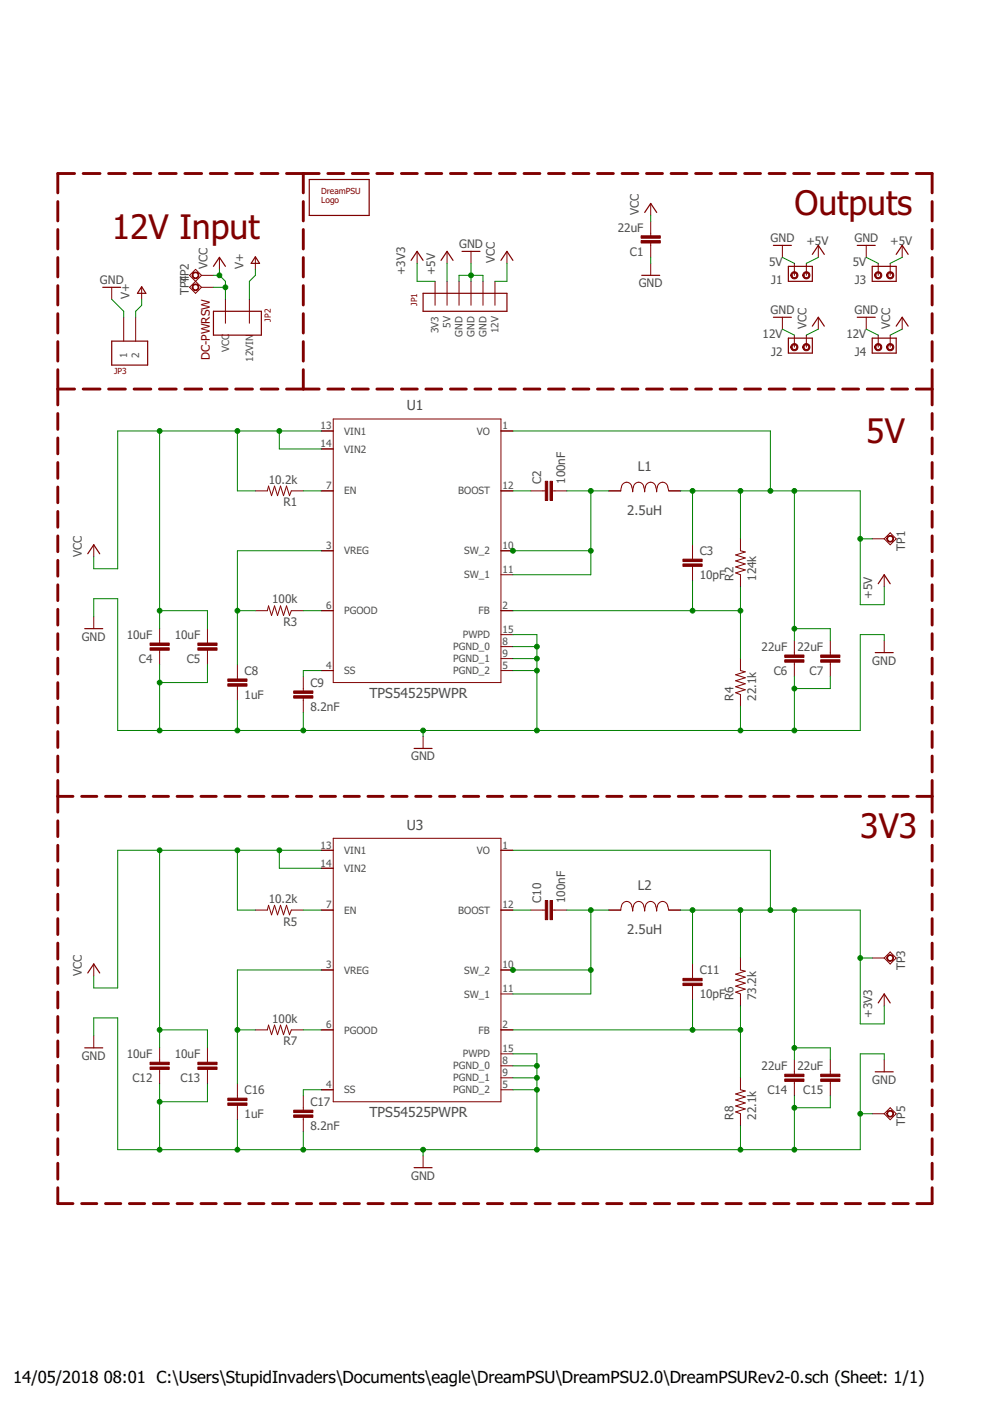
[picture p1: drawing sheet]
<svg xmlns="http://www.w3.org/2000/svg" width="210mm" height="297mm" viewBox="0 0 210 297" stroke-linecap="round" stroke-linejoin="round" font-family="sans-serif">
<g fill="none" stroke="#800000" stroke-width=".61">
<path d="M15.8 36.8h-3.5v4.1M17.6 36.8h3.6M23 36.8h3.6M28.4 36.8h3.6M33.8 36.8h3.6M39.2 36.8h3.6M44.6 36.8h3.6M50 36.8h3.5M55.4 36.8h3.5M60.7 36.8h7M64.3 36.8v4.1M69.5 36.8h3.4"/>
<path d="M74.7 36.8h3.4M79.9 36.8h3.4M85.1 36.8h3.4M90.3 36.8h3.4M95.5 36.8h3.4M100.7 36.8h3.4M105.9 36.8h3.4M111.1 36.8h3.4M116.3 36.8h3.4M121.5 36.8h3.4M126.7 36.8h3.3M131.9 36.8h3.4"/>
<path d="M137.1 36.8h3.4M142.3 36.8h3.3M147.5 36.8h3.4M152.7 36.8h3.3M157.9 36.8h3.3M163.1 36.8h3.4M168.3 36.8h3.3M173.5 36.8h3.3M178.7 36.8h3.3M183.9 36.8h3.3M189.1 36.8h3.3M194.3 36.8h3.3v4.1"/>
<path d="M12.3 42.7v4.1M12.3 48.7v4.1M12.3 54.6v4.1M64.3 42.7v4.1M64.3 48.7v4.1M64.3 54.6v4.1M197.6 42.7v4.1M197.6 48.7v4.1M197.6 54.6v4.1M12.3 60.6v4.1M12.3 66.5v4.1M12.3 72.4v4.2"/>
<path d="M12.3 78.4v7.5M64.3 60.6v4.1M64.3 66.5v4.1M64.3 72.4v4.2M64.3 78.4v4.1M197.6 60.6v4.1M197.6 66.5v4.1M197.6 72.4v4.2M197.6 78.4v7.5M12.3 87.7v3.3M12.3 92.9v3.3M12.3 98.1v3.3"/>
<path d="M12.3 82.5h3.5M17.6 82.5h3.6M23 82.5h3.6M28.4 82.5h3.6M33.8 82.5h3.6M39.2 82.5h3.6M44.6 82.5h3.6M50 82.5h3.5M55.4 82.5h3.5M60.7 82.5h7M69.5 82.5h3.4M74.7 82.5h3.4"/>
<path d="M79.9 82.5h3.4M85.1 82.5h3.4M90.3 82.5h3.4M95.5 82.5h3.4M100.7 82.5h3.4M105.9 82.5h3.4M111.1 82.5h3.4M116.3 82.5h3.4M121.5 82.5h3.4M126.7 82.5h3.3M131.9 82.5h3.4M137.1 82.5h3.4"/>
<path d="M142.3 82.5h3.3M147.5 82.5h3.4M152.7 82.5h3.3M157.9 82.5h3.3M163.1 82.5h3.4M168.3 82.5h3.3M173.5 82.5h3.3M178.7 82.5h3.3M183.9 82.5h3.3M189.1 82.5h3.3M194.3 82.5h3.3M197.6 87.7v3.3"/>
<path d="M197.6 92.9v3.3M197.6 98.1v3.3M12.3 103.3v3.3M12.3 108.4v3.4M12.3 113.6v3.4M12.3 118.8v3.4M197.6 103.3v3.3M197.6 108.4v3.4M197.6 113.6v3.4M197.6 118.8v3.4M12.3 124v3.3M12.3 129.2v3.3"/>
<path d="M12.3 134.4v3.3M12.3 139.6v3.3M197.6 124v3.3M197.6 129.2v3.3M197.6 134.4v3.3M197.6 139.6v3.3M12.3 144.7v3.4M12.3 149.9v3.4M12.3 155.1v3.4M197.6 144.7v3.4M197.6 149.9v3.4M197.6 155.1v3.4"/>
<path d="M12.3 160.3v3.4M12.3 165.5v6.7M12.3 174v3.4M12.3 179.2v3.4M12.3 168.8h3.2M17.3 168.8h3.2M22.4 168.8h3.2M27.4 168.8h3.3M32.5 168.8h3.2M37.5 168.8h3.3M42.6 168.8h3.2M47.7 168.8h3.2"/>
<path d="M52.7 168.8h3.3M57.8 168.8h3.2M62.8 168.8h3.3M67.9 168.8h3.2M73 168.8h3.2M78 168.8h3.3M83.1 168.8h3.2M88.1 168.8h3.3M93.2 168.8h3.2M98.3 168.8h3.2M103.3 168.8h3.3M108.4 168.8h3.2"/>
<path d="M113.5 168.8h3.2M118.5 168.8h3.2M123.6 168.8h3.2M128.6 168.8h3.2M133.7 168.8h3.2M138.7 168.8h3.3M143.8 168.8h3.2M148.9 168.8h3.2M153.9 168.8h3.3M159 168.8h3.2M164 168.8h3.3M169.1 168.8h3.2"/>
<path d="M174.2 168.8h3.2M179.2 168.8h3.3M184.3 168.8h3.2M189.3 168.8h3.3M194.4 168.8h3.2M197.6 160.3v3.4M197.6 165.5v6.7M197.6 174v3.4M197.6 179.2v3.4M12.3 184.4v3.3M12.3 189.6v3.3M12.3 194.8v3.3"/>
<path d="M12.3 200v3.3M197.6 184.4v3.3M197.6 189.6v3.3M197.6 194.8v3.3M197.6 200v3.3M12.3 205.1v3.4M12.3 210.3v3.4M12.3 215.5v3.4M197.6 205.1v3.4M197.6 210.3v3.4M197.6 215.5v3.4M12.3 220.7v3.4"/>
<path d="M12.3 225.9v3.4M12.3 231.1v3.3M12.3 236.3v3.3M197.6 220.7v3.4M197.6 225.9v3.4M197.6 231.1v3.3M197.6 236.3v3.3M12.3 251.8v3.4h3.2M12.3 241.4v3.4M12.3 246.6v3.4M17.3 255.2h3.2M22.4 255.2h3.2"/>
<path d="M27.4 255.2h3.3M32.5 255.2h3.2M37.5 255.2h3.3M42.6 255.2h3.2M47.7 255.2h3.2M52.7 255.2h3.3M57.8 255.2h3.2M62.8 255.2h3.3M67.9 255.2h3.2M73 255.2h3.2M78 255.2h3.3M83.1 255.2h3.2"/>
<path d="M88.1 255.2h3.3M93.2 255.2h3.2M98.3 255.2h3.2M103.3 255.2h3.3M108.4 255.2h3.2M113.5 255.2h3.2M118.5 255.2h3.2M123.6 255.2h3.2M128.6 255.2h3.2M133.7 255.2h3.2M138.7 255.2h3.3M143.8 255.2h3.2"/>
<path d="M148.9 255.2h3.2M153.9 255.2h3.3M159 255.2h3.2M164 255.2h3.3M169.1 255.2h3.2M174.2 255.2h3.2M179.2 255.2h3.3M184.3 255.2h3.2M189.3 255.2h3.3M197.6 241.4v3.4M197.6 246.6v3.4M197.6 251.8v3.4h-3.2"/>
</g>
<g fill="none" stroke="#800000" stroke-width=".21">
<path d="M41.5 59.6l-1.3 1.3 1.3 1.3 1.2-1.3M41.5 59.6l1.2 1.3M42.7 58.4l-1.2-1.3-1.3 1.3 1.3 1.2M42.7 58.4l-1.2 1.2M42.7 58.4h2.6M46.5 54.6v2.5M54.1 54.6v2.5M88.4 53.3v2.5M92.2 59.6v5.1M94.8 53.3v2.5M94.8 59.6v5.1M97.3 59.6v5.1"/>
<path d="M99.9 53.3v2.5M99.9 59.6v5.1M102.4 59.6v5.1M104.9 59.6v5.1M107.5 53.3v2.5M138 43.1v2.6M138 46.9v3.1M138 51.5v3.1M138 55.8v2.6M165.9 52v2.6M168.4 55.8v2.6M171 55.8v2.6"/>
<path d="M173.5 52v2.6M183.7 52v2.6M186.2 55.8v2.6M188.7 55.8v2.6M191.3 52v2.6M23.7 60.9v2.6M26.2 67.3v5M28.8 67.3v5M30 60.9v2.6M42.7 60.9h2.6M47.8 63.5v5M52.9 63.5v5"/>
<path d="M165.9 67.3v2.5M168.4 71.1v2.5M171 71.1v2.5M173.5 67.3v2.5M183.7 67.3v2.5M186.2 71.1v2.5M188.7 71.1v2.5M191.3 67.3v2.5M68.1 91.4h2.6M68.1 95.2h2.6M70.7 88.8h35.5v55.9h-35.5zM106.2 91.4h2.6"/>
<path d="M19.9 115.5v2.5M54.1 104.1h2.6l.2-1 .7 2 .6-2 .6 2 .7-2 .6 2 .6-2 .7 2 .4-1h2.5M68.1 104.1h2.6M68.1 116.8h2.6M106.2 104.1h2.6M106.2 116.8h2.6M112.6 104.1h3M117.1 104.1h3.1M141.8 104l-.2-.7a1.1 1.1 0 0 0-1.1-1.1 1.1 1.1 0 0 0-1.1 1.1l-.2 1v-.6a1.29 1.29 0 0 0-1.5-1.4 1.77 1.77 0 0 0-1 2l-.1-.6a1.29 1.29 0 0 0-1.5-1.4 1.77 1.77 0 0 0-.9 2l-.1-.6a1.29 1.29 0 0 0-1.5-1.4l-.6 .4-.4 1.4h-2.5M141.8 104.1h2.5M146.8 115.5v3.1M157 114.2v2.6l1 .2-2 .7 2 .6-2 .6 2 .7-2 .6 2 .6-2 .7 1 .4v2.5"/>
<path d="M184.9 114.2h2.6M187.5 114.2l1.2-1.2 1.3 1.2-1.3 1.3zM19.9 130.7v2.6M33.8 133.3v3M33.8 137.9v3M44 133.3v3M44 137.9v3M54.1 129.5h2.6l.2-1 .7 2 .6-2 .6 2 .7-2 .6 2 .6-2 .7 2 .4-1h2.5M68.1 129.5h2.6M106.2 129.5h2.6M106.2 137.1h2.6M106.2 139.6h2.6"/>
<path d="M106.2 134.6h2.6M106.2 121.9h2.6M146.8 120.1v3M157 139.6v2.6l1 .2-2 .7 2 .6-2 .6 2 .7-2 .6 2 .6-2 .7 1 .4v2.5M168.4 135.8v3.1M176 135.8v3.1M187.5 121.9v2.5M187.5 135.8v2.6M50.3 140.9v3.1M50.3 145.5v3M64.3 143.4v3.1M64.3 148v3.1"/>
<path d="M68.1 142.2h2.6M89.7 156.1v2.6M106.2 142.2h2.6M168.4 140.4v3M176 140.4v3M70.7 177.7h35.5v55.9h-35.5zM54.1 193h2.6l.2-1.1 .7 2.1 .6-2.1 .6 2.1 .7-2.1 .6 2.1 .6-2.1 .7 2.1 .4-1h2.5M68.1 180.3h2.6M68.1 184.1h2.6M68.1 193h2.6M106.2 180.3h2.6M106.2 193h2.6"/>
<path d="M112.6 193h3M117.1 193h3.1M141.8 192.9l-.2-.8a1.1 1.1 0 0 0-1.1-1 1.1 1.1 0 0 0-1.1 1l-.2 1v-.5a1.27 1.27 0 0 0-1.8-1.3 2.31 2.31 0 0 0-.7 1.8l-.1-.5a1.27 1.27 0 0 0-1.7-1.3 2.31 2.31 0 0 0-.7 1.8l-.1-.5a1.27 1.27 0 0 0-1.7-1.3l-.6 .6-.2 1.1h-2.5M141.8 193h2.5M19.9 204.4v2.5M19.9 219.6v2.6M54.1 218.4h2.6l.2-1.1 .7 2.1 .6-2.1 .6 2.1 .7-2.1 .6 2.1 .6-2.1 .7 2.1 .4-1h2.5M68.1 205.7h2.6M68.1 218.4h2.6M106.2 205.7h2.6M106.2 218.4h2.6M106.2 210.7h2.6"/>
<path d="M146.8 204.4v3M146.8 209v3M157 203.1v2.6l1 .2-2 .6 2 .7-2 .6 2 .6-2 .7 2 .6-2 .7 1 .3v2.6M184.9 203.1h2.6M187.5 210.7v2.6M187.5 203.1l1.2-1.3 1.3 1.3-1.3 1.3zM33.8 222.2v3M33.8 226.7v3.1M44 222.2v3M44 226.7v3.1M50.3 229.8v3M50.3 234.4v3"/>
<path d="M64.3 232.3v3.1M64.3 236.9v3M68.1 231.1h2.6M106.2 231.1h2.6M106.2 226h2.6M106.2 228.5h2.6M106.2 223.4h2.6M157 228.5v2.6l1 .2-2 .6 2 .7-2 .6 2 .6-2 .7 2 .6-2 .7 1 .3v2.6M168.4 224.7v3.1M168.4 229.3v3M176 224.7v3.1M176 229.3v3"/>
<path d="M184.9 236.1h2.6M187.5 224.7v2.5M187.5 236.1l1.2-1.2 1.3 1.2-1.3 1.3zM89.7 245v2.6"/>
</g>
<g fill="#800000" stroke="#800000" stroke-width=".21">
<path d="M144.8 208.4h4.1v.6h-4.1z"/>
<path d="M144.8 207.4h4.1v.5h-4.1z"/>
<path d="M166.4 227.8h4.1v.5h-4.1z"/>
<path d="M166.4 228.8h4.1v.5h-4.1z"/>
<path d="M31.8 225.2h4.1v.5h-4.1z"/>
<path d="M31.8 226.2h4.1v.5h-4.1z"/>
<path d="M42 225.2h4v.5h-4z"/>
<path d="M42 226.2h4v.5h-4z"/>
<path d="M48.3 233.8h4.1v.6h-4.1z"/>
<path d="M48.3 232.8h4.1v.5h-4.1z"/>
<path d="M62.3 236.4h4v.5h-4z"/>
<path d="M62.3 235.4h4v.5h-4z"/>
<path d="M116.6 190.9h.5v4.1h-.5z"/>
<path d="M115.6 190.9h.5v4.1h-.5z"/>
<path d="M174 227.8h4.1v.5h-4.1z"/>
<path d="M174 228.8h4.1v.5h-4.1z"/>
<path d="M144.8 119.6h4.1v.5h-4.1z"/>
<path d="M144.8 118.6h4.1v.5h-4.1z"/>
<path d="M166.4 138.9h4.1v.5h-4.1z"/>
<path d="M166.4 139.9h4.1v.5h-4.1z"/>
<path d="M31.8 136.3h4.1v.5h-4.1z"/>
<path d="M31.8 137.4h4.1v.5h-4.1z"/>
<path d="M42 136.3h4v.5h-4z"/>
<path d="M42 137.4h4v.5h-4z"/>
<path d="M48.3 145h4.1v.5h-4.1z"/>
<path d="M48.3 144h4.1v.5h-4.1z"/>
<path d="M62.3 147.5h4v.5h-4z"/>
<path d="M62.3 146.5h4v.5h-4z"/>
<path d="M116.6 102h.5v4.1h-.5z"/>
<path d="M115.6 102h.5v4.1h-.5z"/>
<path d="M174 138.9h4.1v.5h-4.1z"/>
<path d="M174 139.9h4.1v.5h-4.1z"/>
<path d="M135.9 50h4.1v.5h-4.1z"/>
<path d="M135.9 51h4.1v.5h-4.1z"/>
</g>
<g fill="none" stroke="#800000" stroke-width=".25">
<path d="M65.6 38.1h12.7v7.6h-12.7zM45.3 56.5l1.2-1.9 1.3 1.9M54.1 54.4l.9 1.4h-1.7zM87.2 55.2l1.2-1.9 1.3 1.9M93.5 55.2l1.3-1.9 1.3 1.9M98 53.3h3.8M106.2 55.2l1.3-1.9 1.3 1.9M136.1 58.4h3.8M136.7 45l1.3-1.9 1.2 1.9M164 52h3.8M167.2 56.5h5v3.1h-5zM172.2 53.9l1.3-1.9 1.3 1.9"/>
<path d="M181.8 52h3.8M184.9 56.5h5.1v3.1h-5.1zM190 53.9l1.3-1.9 1.3 1.9M21.8 60.9h3.8M23.7 72.3h7.6v5.1h-7.6zM30 60.8l.9 1.4h-1.8zM45.3 66h10.1v5.1h-10.1zM89.7 62.2h17.8v3.8h-17.8zM164 67.3h3.8M167.2 71.7h5v3.2h-5zM172.2 69.2l1.3-1.9 1.3 1.9M181.8 67.3h3.8"/>
<path d="M184.9 71.7h5.1v3.2h-5.1zM190 69.2l1.3-1.9 1.3 1.9M18.6 117.4l1.3-1.9 1.2 1.9M18 133.3h3.8M185.6 138.4h3.8M186.2 123.8l1.3-1.9 1.2 1.9M87.8 158.7h3.8M18.6 206.3l1.3-1.9 1.2 1.9M186.2 212.6l1.3-1.9 1.2 1.9M18 222.2h3.8M185.6 227.2h3.8M87.8 247.6h3.8"/>
</g>
<g fill="#800000" stroke="#800000" stroke-width=".21">
<path d="M170.4 57.9a.76 .76 0 0 1 1.2 .1 .76 .76 0 0 1-.4 1.1 .76 .76 0 0 1-1-.7h.3a.51 .51 0 0 1 .6-.5 .51 .51 0 0 1 .2 .8 .51 .51 0 0 1-.8-.2v-.1h-.3z" fill-rule="evenodd"/>
<path d="M167.9 57.9a.76 .76 0 0 1 1.2 .1 .76 .76 0 0 1-.5 1.1 .76 .76 0 0 1-.9-.7h.2a.51 .51 0 0 1 .7-.5 .51 .51 0 0 1 .2 .8 .51 .51 0 0 1-.8-.2l-.1-.1h-.2z" fill-rule="evenodd"/>
<path d="M170.4 73.1a.76 .76 0 0 1 1.2 .1 .76 .76 0 0 1-.4 1.2 .76 .76 0 0 1-1-.8h.3a.51 .51 0 0 1 .6-.5 .51 .51 0 0 1 .2 .8 .51 .51 0 0 1-.8-.1v-.2h-.3z" fill-rule="evenodd"/>
<path d="M167.9 73.1a.76 .76 0 0 1 1.2 .1 .76 .76 0 0 1-.5 1.2 .76 .76 0 0 1-.9-.8h.2a.51 .51 0 0 1 .7-.5 .51 .51 0 0 1 .2 .8 .51 .51 0 0 1-.8-.1l-.1-.2h-.2z" fill-rule="evenodd"/>
<path d="M188.2 202.7a.72 .72 0 0 1 1.1 0 .72 .72 0 0 1-.4 1.1 .72 .72 0 0 1-.9-.7h.2a.56 .56 0 0 1 .8-.5 .56 .56 0 0 1 .1 1 .56 .56 0 0 1-.9-.3v-.2h-.2z" fill-rule="evenodd"/>
<path d="M40.9 60.5a.71 .71 0 0 1 1.1 0 .71 .71 0 0 1-.3 1.1 .71 .71 0 0 1-1-.7h.2a.55 .55 0 0 1 .7-.5 .55 .55 0 0 1 .2 .9 .55 .55 0 0 1-.9-.2l-.2-.2z" fill-rule="evenodd"/>
<path d="M188.2 113.8a.72 .72 0 0 1 1.1 .1 .72 .72 0 0 1-.4 1 .72 .72 0 0 1-.9-.7h.2a.56 .56 0 0 1 .8-.4 .56 .56 0 0 1 .1 .9 .56 .56 0 0 1-.9-.3v-.2h-.2z" fill-rule="evenodd"/>
<path d="M40.9 57.9a.71 .71 0 0 1 1.1 .1 .71 .71 0 0 1-.3 1 .71 .71 0 0 1-1-.6h.2a.55 .55 0 0 1 .7-.6 .55 .55 0 0 1 .2 .9 .55 .55 0 0 1-.9-.1l-.2-.2z" fill-rule="evenodd"/>
<path d="M188.2 235.7a.72 .72 0 0 1 1.1 .1 .72 .72 0 0 1-.4 1 .72 .72 0 0 1-.9-.7h.2a.56 .56 0 0 1 .8-.4 .56 .56 0 0 1 .1 .9 .56 .56 0 0 1-.9-.3v-.2h-.2z" fill-rule="evenodd"/>
<path d="M188.2 57.9a.76 .76 0 0 1 1.2 .1 .76 .76 0 0 1-.4 1.1 .76 .76 0 0 1-1-.7h.2a.51 .51 0 0 1 .7-.5 .51 .51 0 0 1 .2 .8 .51 .51 0 0 1-.8-.2l-.1-.1h-.2z" fill-rule="evenodd"/>
<path d="M185.6 57.9a.76 .76 0 0 1 1.2 .1 .76 .76 0 0 1-.4 1.1 .76 .76 0 0 1-1-.7h.3a.51 .51 0 0 1 .7-.5 .51 .51 0 0 1 .2 .8 .51 .51 0 0 1-.9-.2v-.1h-.3z" fill-rule="evenodd"/>
<path d="M188.2 73.1a.76 .76 0 0 1 1.2 .1 .76 .76 0 0 1-.5 1.2 .76 .76 0 0 1-.9-.8h.2a.51 .51 0 0 1 .7-.5 .51 .51 0 0 1 .2 .8 .51 .51 0 0 1-.8-.1l-.1-.2h-.2z" fill-rule="evenodd"/>
<path d="M185.6 73.1a.76 .76 0 0 1 1.3 .1 .76 .76 0 0 1-.5 1.2 .76 .76 0 0 1-1-.8h.3a.51 .51 0 0 1 .7-.5 .51 .51 0 0 1 .2 .8 .51 .51 0 0 1-.9-.1v-.2h-.3z" fill-rule="evenodd"/>
</g>
<g fill="none" stroke="#008000" stroke-width=".21">
<path d="M45.3 58.4h1.2M46.5 58.4l1.3 1.2v3.9M46.5 57.1v1.3M54.1 57.1v1.3l-1.2 1.2v3.9M88.4 55.8v3.8h3.8M94.8 55.8v3.8M97.3 59.6v-1.2h5.1v1.2M99.9 55.8v3.8M107.5 55.8v3.8h-2.6M138 45.7v1.2M138 54.6v1.2M165.9 54.6l2.5 1.2"/>
<path d="M173.5 54.6l-2.5 1.2M183.7 54.6l2.5 1.2M191.3 54.6l-2.6 1.2M23.7 63.5l2.5 2.5v1.3M30 63.5v1.2l-1.2 1.3v1.3M45.3 60.9h2.5M165.9 69.8l2.5 1.3M173.5 69.8l-2.5 1.3M183.7 69.8l2.5 1.3M191.3 69.8l-2.6 1.3M33.8 91.4v41.9M50.3 91.4v12.7h3.8"/>
<path d="M59.2 91.4v3.8h8.9M68.1 91.4h-43.1v29.2h-5.1v-2.6M108.8 91.4h54.5v12.7M64.3 104.1h3.8M68.1 116.8h-17.8v24.1M108.8 104.1h3.8M108.8 116.8h16.5M120.2 104.1h8.9M125.3 104.1v17.8h-16.5M144.3 104.1h38.1v24.1h5.1v-3.8M146.8 104.1v11.4M157 104.1v10.1"/>
<path d="M168.4 104.1v31.7M182.4 114.2h2.5M19.9 130.7v-3.8h5.1v28h157.4v-20.3h5.1v1.2M33.8 129.5h10.2v3.8M50.3 129.5h3.8M64.3 129.5h3.8M108.8 134.6h5v20.3M108.8 137.1h5M108.8 139.6h5M108.8 129.5h48.2M146.8 123.1v6.4M157 124.4v15.2"/>
<path d="M168.4 133.3h7.6v2.5M33.8 140.9v14M44 140.9v3.8h-10.2M50.3 148.5v6.4M64.3 151.1v3.8M68.1 142.2h-3.8v1.2M89.7 154.9v1.2M108.8 142.2h5M157 149.8v5.1M168.4 143.4v11.5M176 143.4v2.6h-7.6M33.8 180.3v41.9"/>
<path d="M50.3 180.3v12.7h3.8M59.2 180.3v3.8h8.9M64.3 193h3.8M68.1 180.3h-43.1v29.2h-5.1v-2.6M108.8 193h3.8M108.8 180.3h54.5v12.7M120.2 193h8.9M125.3 193v17.7h-16.5M144.3 193h38.1v24.1h5.1v-3.8M146.8 193v11.4M157 193v10.1M168.4 193v31.7"/>
<path d="M19.9 219.6v-3.8h5.1v28h157.4v-20.4h5.1v1.3M33.8 218.4h10.2v3.8M50.3 218.4h3.8M64.3 218.4h3.8M68.1 205.7h-17.8v24.1M108.8 205.7h16.5M108.8 218.4h48.2M146.8 212v6.4M157 213.3v15.2M182.4 203.1h2.5M33.8 229.8v14M44 229.8v3.8h-10.2"/>
<path d="M50.3 237.4v6.4M64.3 239.9v3.9M68.1 231.1h-3.8v1.2M108.8 223.4h5v20.4M108.8 226h5M108.8 228.5h5M108.8 231.1h5M157 238.7v5.1M168.4 232.3v11.5M168.4 222.2h7.6v2.5M176 232.3v2.6h-7.6M182.4 236.1h2.5"/>
<path d="M89.7 243.8v1.2"/>
</g>
<g fill="#008000" stroke="#008000" stroke-width=".21">
<circle cx="125.3" cy="193" r=".51"/>
<circle cx="125.3" cy="205.7" r=".51"/>
<circle cx="108.8" cy="205.7" r=".51"/>
<circle cx="33.8" cy="243.8" r=".51"/>
<circle cx="33.8" cy="233.6" r=".51"/>
<circle cx="50.3" cy="243.8" r=".51"/>
<circle cx="64.3" cy="243.8" r=".51"/>
<circle cx="113.8" cy="243.8" r=".51"/>
<circle cx="157" cy="243.8" r=".51"/>
<circle cx="168.4" cy="243.8" r=".51"/>
<circle cx="89.7" cy="243.8" r=".51"/>
<circle cx="113.8" cy="226" r=".51"/>
<circle cx="113.8" cy="228.5" r=".51"/>
<circle cx="113.8" cy="231.1" r=".51"/>
<circle cx="168.4" cy="234.9" r=".51"/>
<circle cx="182.4" cy="236.1" r=".51"/>
<circle cx="99.9" cy="58.4" r=".51"/>
<circle cx="33.8" cy="154.9" r=".51"/>
<circle cx="33.8" cy="144.7" r=".51"/>
<circle cx="50.3" cy="154.9" r=".51"/>
<circle cx="64.3" cy="154.9" r=".51"/>
<circle cx="113.8" cy="154.9" r=".51"/>
<circle cx="157" cy="154.9" r=".51"/>
<circle cx="168.4" cy="154.9" r=".51"/>
<circle cx="89.7" cy="154.9" r=".51"/>
<circle cx="113.8" cy="137.1" r=".51"/>
<circle cx="113.8" cy="139.6" r=".51"/>
<circle cx="113.8" cy="142.2" r=".51"/>
<circle cx="168.4" cy="146" r=".51"/>
<circle cx="33.8" cy="180.3" r=".51"/>
<circle cx="33.8" cy="218.4" r=".51"/>
<circle cx="50.3" cy="180.3" r=".51"/>
<circle cx="59.2" cy="180.3" r=".51"/>
<circle cx="47.8" cy="60.9" r=".51"/>
<circle cx="46.5" cy="58.4" r=".51"/>
<circle cx="33.8" cy="91.4" r=".51"/>
<circle cx="33.8" cy="129.5" r=".51"/>
<circle cx="50.3" cy="91.4" r=".51"/>
<circle cx="59.2" cy="91.4" r=".51"/>
<circle cx="168.4" cy="104.1" r=".51"/>
<circle cx="157" cy="104.1" r=".51"/>
<circle cx="146.8" cy="104.1" r=".51"/>
<circle cx="163.3" cy="104.1" r=".51"/>
<circle cx="182.4" cy="114.2" r=".51"/>
<circle cx="168.4" cy="133.3" r=".51"/>
<circle cx="50.3" cy="218.4" r=".51"/>
<circle cx="157" cy="218.4" r=".51"/>
<circle cx="146.8" cy="218.4" r=".51"/>
<circle cx="168.4" cy="193" r=".51"/>
<circle cx="157" cy="193" r=".51"/>
<circle cx="146.8" cy="193" r=".51"/>
<circle cx="163.3" cy="193" r=".51"/>
<circle cx="182.4" cy="203.1" r=".51"/>
<circle cx="168.4" cy="222.2" r=".51"/>
<circle cx="125.3" cy="104.1" r=".51"/>
<circle cx="125.3" cy="116.8" r=".51"/>
<circle cx="108.8" cy="116.8" r=".51"/>
<circle cx="50.3" cy="129.5" r=".51"/>
<circle cx="157" cy="129.5" r=".51"/>
<circle cx="146.8" cy="129.5" r=".51"/>
</g>
<g font-size="7.2" fill="#800000">
<text x="168.4" y="45.7">Outputs</text>
<text x="23.7" y="50.8">12V Input</text>
<text x="183.7" y="93.9">5V</text>
<text x="182.4" y="177.7">3V3</text>
</g>
<g font-size="3.5">
<text x="2.8" y="293.2">14/05/2018</text>
<text x="22" y="293.2">08:01 C:\Users\StupidInvaders\Documents\eagle\DreamPSU\DreamPSU2.0\DreamPSURev2-0.sch (Sheet: 1/1)</text>
</g>
<g font-size="2.9" fill="#505050">
<text x="86.3" y="87">U1</text>
<text x="78.4" y="148">TPS54525PWPR</text>
<text x="86.3" y="175.9">U3</text>
<text x="78.4" y="236.9">TPS54525PWPR</text>
</g>
<g font-size="2.8" fill="#505050">
<text x="135.2" y="99.8">L1</text>
<text x="133" y="109.2">2.5uH</text>
<text x="135.2" y="188.6">L2</text>
<text x="133" y="198">2.5uH</text>
</g>
<g font-size="2.5" fill="#505050">
<text x="135.4" y="45.7" transform="rotate(-90 135.4 45.7)">VCC</text>
<text x="97.4" y="52.5">GND</text>
<text x="131" y="49.1">22uF</text>
<text x="163.4" y="51.3">GND</text>
<text x="171" y="52">+5V</text>
<text x="181.2" y="51.3">GND</text>
<text x="188.7" y="52">+5V</text>
<text x="40.1" y="59.7" transform="rotate(-90 40.1 59.7)">4</text>
<text x="44" y="57.1" transform="rotate(-90 44 57.1)">VCC</text>
<text x="51.6" y="57.1" transform="rotate(-90 51.6 57.1)">V+</text>
<text x="85.9" y="58.4" transform="rotate(-90 85.9 58.4)">+3V3</text>
<text x="92.2" y="58.4" transform="rotate(-90 92.2 58.4)">+5V</text>
<text x="104.9" y="55.8" transform="rotate(-90 104.9 55.8)">VCC</text>
<text x="133.6" y="54.2">C1</text>
<text x="163.1" y="56.3">5V</text>
<text x="180.8" y="56.3">5V</text>
<text x="21.2" y="60.1">GND</text>
<text x="27.5" y="63.4" transform="rotate(-90 27.5 63.4)">V+</text>
<text x="40.1" y="62.6" transform="rotate(-90 40.1 62.6)">TPTP2</text>
<text x="135.4" y="60.9">GND</text>
<text x="163.5" y="60.1">J1</text>
<text x="181.3" y="60.1">J3</text>
<text x="161.7" y="71.6">12V</text>
<text x="163.4" y="66.5">GND</text>
<text x="171" y="69.8" transform="rotate(-90 171 69.8)">VCC</text>
<text x="179.5" y="71.6">12V</text>
<text x="181.2" y="66.5">GND</text>
<text x="188.7" y="69.8" transform="rotate(-90 188.7 69.8)">VCC</text>
<text x="163.5" y="75.4">J2</text>
<text x="181.3" y="75.4">J4</text>
<text x="57" y="102.6">10.2k</text>
<text x="60.1" y="107.4">R1</text>
<text x="114.7" y="102.6" transform="rotate(-90 114.7 102.6)">C2</text>
<text x="119.8" y="102.6" transform="rotate(-90 119.8 102.6)">100nF</text>
<text x="17.3" y="118" transform="rotate(-90 17.3 118)">VCC</text>
<text x="148.4" y="117.7">C3</text>
<text x="191.9" y="116.8" transform="rotate(-90 191.9 116.8)">TP1</text>
<text x="148.4" y="122.7">10pF</text>
<text x="155.5" y="123.1" transform="rotate(-90 155.5 123.1)">R2</text>
<text x="160.3" y="123.1" transform="rotate(-90 160.3 123.1)">124k</text>
<text x="57.7" y="128">100k</text>
<text x="184.9" y="126.9" transform="rotate(-90 184.9 126.9)">+5V</text>
<text x="17.3" y="135.8">GND</text>
<text x="26.9" y="135.4">10uF</text>
<text x="37.1" y="135.4">10uF</text>
<text x="60.1" y="132.8">R3</text>
<text x="161.5" y="138">22uF</text>
<text x="169.1" y="138">22uF</text>
<text x="29.5" y="140.5">C4</text>
<text x="39.6" y="140.5">C5</text>
<text x="51.9" y="143.1">C8</text>
<text x="164" y="143.1">C6</text>
<text x="171.7" y="143.1">C7</text>
<text x="184.9" y="140.9">GND</text>
<text x="51.9" y="148.1">1uF</text>
<text x="65.8" y="145.6">C9</text>
<text x="155.5" y="148.5" transform="rotate(-90 155.5 148.5)">R4</text>
<text x="160.3" y="148.5" transform="rotate(-90 160.3 148.5)">22.1k</text>
<text x="65.8" y="150.7">8.2nF</text>
<text x="87.2" y="161.2">GND</text>
<text x="57" y="191.4">10.2k</text>
<text x="114.7" y="191.4" transform="rotate(-90 114.7 191.4)">C10</text>
<text x="119.8" y="191.4" transform="rotate(-90 119.8 191.4)">100nF</text>
<text x="60.1" y="196.2">R5</text>
<text x="17.3" y="206.9" transform="rotate(-90 17.3 206.9)">VCC</text>
<text x="148.4" y="206.6">C11</text>
<text x="191.9" y="205.7" transform="rotate(-90 191.9 205.7)">TP3</text>
<text x="148.4" y="211.6">10pF</text>
<text x="155.5" y="212" transform="rotate(-90 155.5 212)">R6</text>
<text x="160.3" y="212" transform="rotate(-90 160.3 212)">73.2k</text>
<text x="184.9" y="215.8" transform="rotate(-90 184.9 215.8)">+3V3</text>
<text x="57.7" y="216.8">100k</text>
<text x="60.1" y="221.6">R7</text>
<text x="17.3" y="224.7">GND</text>
<text x="26.9" y="224.3">10uF</text>
<text x="37.1" y="224.3">10uF</text>
<text x="161.5" y="226.9">22uF</text>
<text x="169.1" y="226.9">22uF</text>
<text x="28.1" y="229.4">C12</text>
<text x="38.3" y="229.4">C13</text>
<text x="51.9" y="231.9">C16</text>
<text x="162.7" y="231.9">C14</text>
<text x="170.3" y="231.9">C15</text>
<text x="184.9" y="229.8">GND</text>
<text x="51.9" y="237">1uF</text>
<text x="65.8" y="239.6">8.2nF</text>
<text x="65.8" y="234.5">C17</text>
<text x="155.5" y="237.4" transform="rotate(-90 155.5 237.4)">R8</text>
<text x="160.3" y="237.4" transform="rotate(-90 160.3 237.4)">22.1k</text>
<text x="191.9" y="238.7" transform="rotate(-90 191.9 238.7)">TP5</text>
<text x="87.2" y="250.1">GND</text>
</g>
<text font-size="2.5" fill="#800000" x="44.5" y="76.4" transform="rotate(-90 44.5 76.4)">DC-PWRSW</text>
<g font-size="2.1" fill="#505050">
<text x="93" y="70.7" transform="rotate(-90 93 70.7)">3V3</text>
<text x="95.5" y="69.5" transform="rotate(-90 95.5 69.5)">5V</text>
<text x="98.1" y="71.4" transform="rotate(-90 98.1 71.4)">GND</text>
<text x="100.6" y="71.4" transform="rotate(-90 100.6 71.4)">GND</text>
<text x="103.2" y="71.4" transform="rotate(-90 103.2 71.4)">GND</text>
<text x="105.7" y="70.7" transform="rotate(-90 105.7 70.7)">12V</text>
<text x="27" y="75.8" transform="rotate(-90 27 75.8)">1</text>
<text x="29.5" y="75.8" transform="rotate(-90 29.5 75.8)">2</text>
<text x="48.6" y="74.7" transform="rotate(-90 48.6 74.7)">VCC</text>
<text x="53.6" y="76.7" transform="rotate(-90 53.6 76.7)">12VIN</text>
<text x="68" y="91">13</text>
<text x="68" y="94.8">14</text>
<text x="73" y="92.1">VIN1</text>
<text x="73" y="96">VIN2</text>
<text x="101.1" y="92.1">VO</text>
<text x="106.6" y="91">1</text>
<text x="69.1" y="103.7">7</text>
<text x="73" y="104.8">EN</text>
<text x="97.2" y="104.8">BOOST</text>
<text x="106.6" y="103.7">12</text>
<text x="69.1" y="116.4">3</text>
<text x="73" y="117.5">VREG</text>
<text x="98.4" y="117.5">SW_2</text>
<text x="106.6" y="116.4">10</text>
<text x="98.4" y="122.6">SW_1</text>
<text x="106.6" y="121.5">11</text>
<text x="69.1" y="129.1">6</text>
<text x="73" y="130.2">PGOOD</text>
<text x="101.5" y="130.2">FB</text>
<text x="106.6" y="129.1">2</text>
<text x="96.1" y="137.9">PGND_0</text>
<text x="98.1" y="135.3">PWPD</text>
<text x="106.6" y="136.7">8</text>
<text x="106.6" y="134.2">15</text>
<text x="69.1" y="141.8">4</text>
<text x="73" y="142.9">SS</text>
<text x="96.1" y="140.4">PGND_1</text>
<text x="96.1" y="142.9">PGND_2</text>
<text x="106.6" y="139.3">9</text>
<text x="106.6" y="141.8">5</text>
<text x="68" y="179.9">13</text>
<text x="106.6" y="179.9">1</text>
<text x="68" y="183.7">14</text>
<text x="73" y="181">VIN1</text>
<text x="73" y="184.8">VIN2</text>
<text x="101.1" y="181">VO</text>
<text x="69.1" y="192.6">7</text>
<text x="73" y="193.7">EN</text>
<text x="97.2" y="193.7">BOOST</text>
<text x="106.6" y="192.6">12</text>
<text x="69.1" y="205.3">3</text>
<text x="73" y="206.4">VREG</text>
<text x="98.4" y="206.4">SW_2</text>
<text x="106.6" y="205.3">10</text>
<text x="98.4" y="211.5">SW_1</text>
<text x="106.6" y="210.4">11</text>
<text x="69.1" y="218">6</text>
<text x="73" y="219.1">PGOOD</text>
<text x="101.5" y="219.1">FB</text>
<text x="106.6" y="218">2</text>
<text x="96.1" y="226.7">PGND_0</text>
<text x="98.1" y="224.2">PWPD</text>
<text x="106.6" y="225.6">8</text>
<text x="106.6" y="223.1">15</text>
<text x="69.1" y="230.7">4</text>
<text x="73" y="231.8">SS</text>
<text x="96.1" y="229.3">PGND_1</text>
<text x="96.1" y="231.8">PGND_2</text>
<text x="106.6" y="228.2">9</text>
<text x="106.6" y="230.7">5</text>
</g>
<g font-size="1.8" fill="#800000">
<text x="68.1" y="41.2">DreamPSU</text>
<text x="68.1" y="43.1">Logo</text>
<text x="88.4" y="64.9" transform="rotate(-90 88.4 64.9)">JP1</text>
<text x="57.5" y="68.2" transform="rotate(-90 57.5 68.2)">JP2</text>
<text x="24.2" y="79.2">JP3</text>
</g>
</svg>
